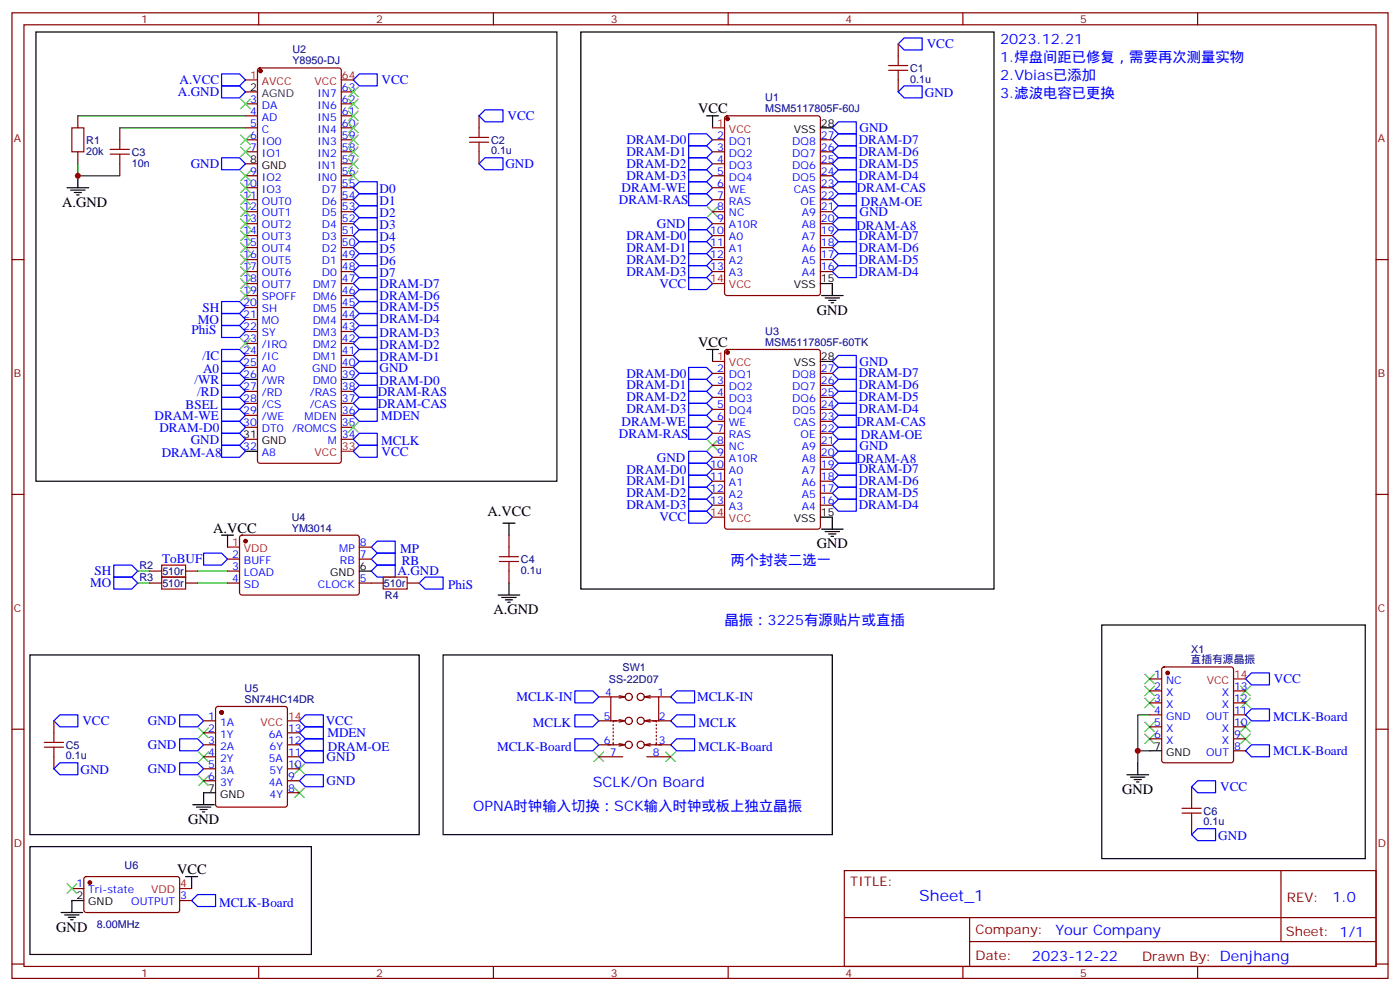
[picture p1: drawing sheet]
<svg xmlns="http://www.w3.org/2000/svg" width="412mm" height="292mm" viewBox="0 0 412 292" stroke-linecap="round" stroke-linejoin="round" font-family="sans-serif">
<g fill="none" stroke="#870000" stroke-width=".35">
<path d="M3.5 3.8h405.4v284.3h-405.4zM7.1 7.3h398.2v277.3h-398.2zM76.2 3.8v3.5M145.3 3.8v3.5M214.5 3.8v3.5M264.6 12.9v3.6M283.6 3.8v3.5M352.8 3.8v3.5M22.9 34.1v3.5M35.3 37.6v3.6M72.3 27.1h3.5M72.3 30.6h3.5"/>
<path d="M72.3 34.1h3.5M72.3 37.6h3.5M76.1 20.2l.5-.2h23.2l.7 .4v115.3l-.2 .5-.5 .2h-23.2l-.5-.2-.3-.5v-115zM100.5 27.1h3.6M100.5 30.6h3.6M100.5 34.1h3.6M100.5 37.6h3.6M100.5 23.5h3.6M141.1 34.1v3.5M213.7 34.3l.4-.2h26.8l.7 .4 .1 51.8-.5 .7h-27.1l-.6-.4-.1-51.8zM264.6 23.5v3.6M22.9 44.7v3.5"/>
<path d="M35.3 48.2v3.6M72.3 41.2h3.5M72.3 44.7h3.5M72.3 48.2h3.5M72.3 51.8h3.5M72.3 55.3h3.5M72.3 58.8h3.5M100.5 41.2h3.6M100.5 44.7h3.6M100.5 48.2h3.6M100.5 51.8h3.6M100.5 55.3h3.6"/>
<path d="M100.5 58.8h3.6M141.1 44.7v3.5M209.9 41.2h3.5M209.9 44.7h3.5M209.9 48.2h3.5M209.9 51.8h3.5M209.9 55.3h3.5M209.9 58.8h3.5M241.7 41.2h3.5M241.7 44.7h3.5M241.7 48.2h3.5M241.7 51.8h3.5"/>
<path d="M241.7 55.3h3.5M241.7 58.8h3.5M3.5 76.4h3.6M72.3 76.4h3.5M72.3 62.3h3.5M72.3 65.9h3.5M72.3 69.4h3.5M72.3 72.9h3.5M72.3 80h3.5M100.5 76.4h3.6M100.5 62.3h3.6M100.5 65.9h3.6"/>
<path d="M100.5 69.4h3.6M100.5 72.9h3.6M100.5 80h3.6M209.9 76.4h3.5M209.9 62.3h3.5M209.9 65.9h3.5M209.9 69.4h3.5M209.9 72.9h3.5M209.9 80h3.5M241.7 76.4h3.5M241.7 62.3h3.5M241.7 65.9h3.5"/>
<path d="M241.7 69.4h3.5M241.7 72.9h3.5M241.7 80h3.5M405.3 76.4h3.6M72.3 83.5h3.5M72.3 87h3.5M72.3 90.6h3.5M72.3 94.1h3.5M72.3 97.6h3.5M100.5 83.5h3.6M100.5 87h3.6M100.5 90.6h3.6"/>
<path d="M100.5 94.1h3.6M100.5 97.6h3.6M72.3 101.1h3.5M72.3 104.7h3.5M72.3 108.2h3.5M72.3 115.3h3.5M72.3 118.8h3.5M100.5 101.1h3.6M100.5 104.7h3.6M100.5 108.2h3.6M100.5 115.3h3.6M100.5 118.8h3.6"/>
<path d="M209.9 110h3.5M209.9 113.5h3.5M209.9 117h3.5M213.7 103.1l.4-.2h26.8l.7 .4 .1 51.8-.5 .7h-27.1l-.6-.4-.1-51.8zM241.7 110h3.5M241.7 113.5h3.5M241.7 117h3.5M72.3 122.3h3.5M72.3 125.8h3.5M72.3 129.4h3.5M100.5 122.3h3.6M100.5 125.8h3.6"/>
<path d="M100.5 129.4h3.6M209.9 120.5h3.5M209.9 124.1h3.5M209.9 127.6h3.5M209.9 131.1h3.5M209.9 134.7h3.5M209.9 138.2h3.5M241.7 120.5h3.5M241.7 124.1h3.5M241.7 127.6h3.5M241.7 131.1h3.5M241.7 134.7h3.5"/>
<path d="M241.7 138.2h3.5M3.5 145.6h3.6M70.8 157.8l.5-.2h34.1l.4 .7v16.5l-.7 .4h-34.1l-.4-.7v-16.2zM149.9 157.6v3.5M209.9 141.7h3.5M209.9 145.2h3.5M209.9 148.8h3.5M241.7 141.7h3.5M241.7 145.2h3.5M241.7 148.8h3.5M405.3 145.6h3.6M44.1 168.2h3.5"/>
<path d="M44.1 171.7h3.5M54.7 168.2h3.5M54.7 171.7h3.5M67 164.6h3.6M67 168.2h3.6M67 171.7h3.6M105.8 164.6h3.6M105.8 171.7h7.1M105.8 161.1h3.6M119.9 171.7h3.6M149.9 168.2v3.5M338.7 199.9h3.5"/>
<path d="M342.4 196.6l.5-.2h19.8l.5 .2 .2 .5v26.8l-.3 .5-.4 .2h-19.8l-.5-.2-.2-.5v-26.8zM3.5 214.7h3.6M15.9 212.3v3.5M60 212.3h3.5M60 215.8h3.5M60 219.3h3.5M63.7 208.2l.5-.2h19.8l.5 .2 .2 .5v28.3l-.3 .5-.4 .2h-19.8l-.5-.3-.2-.4v-28.3zM84.7 215.8h3.5M84.7 219.3h3.5M176.4 212.3h5.3M176.4 219.3h4.4M176.4 205.2h3.5"/>
<path d="M180.6 218.6v.7h2.8M180.6 213.3v.4M180.6 214.4v.3M180.6 215.4v.4M180.6 216.5v.4M180.6 217.6v.3M182.4 219l1.7 .3-1.7 .4M182.4 211.9l1.7 .4-1.7 .3M182.4 204.9l1.7 .3M183.4 212.3h-2.8v.3M184.1 205.2h-4.2v7.1M184.1 205.2l-1.7 .4"/>
<path d="M189.8 205.2h4.2v7.1M189.8 205.2l1.8 .4M189.8 212.3l1.8 .3M189.8 219.3l1.8 .4M190.5 212.3h2.8v.3M191.6 204.9l-1.8 .3M191.6 211.9l-1.8 .4M191.6 219l-1.8 .3M192.3 212.3h5.3M193.1 219.3h4.5M193.3 218.6v.7h-2.8M193.3 213.3v.4"/>
<path d="M193.3 214.4v.3M193.3 215.4v.4M193.3 216.5v.4M193.3 217.6v.3M194 205.2h3.6M338.7 203.4h3.5M338.7 207h3.5M338.7 210.5h3.5M338.7 214h3.5M338.7 217.6h3.5M363.4 203.4h3.5M363.4 207h3.5"/>
<path d="M363.4 210.5h3.5M363.4 214h3.5M363.4 217.6h3.5M405.3 214.7h3.6M15.9 222.8v3.6M60 222.8h3.5M60 226.4h3.5M60 229.9h3.5M84.7 222.8h3.5M84.7 226.4h3.5M84.7 229.9h3.5M84.7 233.4h3.5"/>
<path d="M176.4 222.8h7M190.5 222.8h7.1M351 231.7v3.5M363.4 221.1h3.5M24.9 258.3l.5-.2 27.1 .1 .4 .6v9.5l-.7 .4-27.1-.1-.4-.6v-9.2zM248.7 256.4h156.6v28.2h-156.6zM351 242.3v3.5M377.3 256.4v20.9M21.2 261.7h3.5M52.9 265.2h3.5M248.7 270.2h156.5M285.6 277.3h119.6"/>
<path d="M285.6 270.2v14.1M3.5 283.9h3.6M76.2 284.6v3.5M145.3 284.6v3.5M214.5 284.6v3.5M283.6 284.6v3.5M352.8 284.6v3.5M405.3 283.9h3.6"/>
<circle cx="185.2" cy="219.3" r="1.06"/>
<circle cx="185.2" cy="212.3" r="1.06"/>
<circle cx="185.2" cy="205.2" r="1.06"/>
<circle cx="188.7" cy="212.3" r="1.06"/>
<circle cx="188.7" cy="205.2" r="1.06"/>
<circle cx="188.7" cy="219.3" r="1.06"/>
</g>
<g fill="#870000" stroke="#870000" stroke-width=".35">
<circle cx="76.7" cy="20.9" r=".53"/>
<circle cx="72.3" cy="159.3" r=".53"/>
<circle cx="65.3" cy="209.8" r=".53"/>
<circle cx="26.5" cy="259.9" r=".53"/>
<circle cx="344" cy="198.2" r=".53"/>
<circle cx="214.3" cy="35" r=".53"/>
<circle cx="214.3" cy="103.8" r=".53"/>
</g>
<path d="M72.3 23.5h3.5M209.9 37.6h3.5M209.9 83.5h3.5M209.9 106.4h3.5M100.5 132.9h3.6M209.9 152.3h3.5M67 161.1h3.6M363.4 199.9h3.5M84.7 212.3h3.5M52.9 261.7h3.5" fill="none" stroke="#f00" stroke-width=".35"/>
<g fill="none" stroke="#000" stroke-width=".35">
<path d="M10.6 9.4h153.4v132.3h-153.4zM171.1 9.4h121.7v164.1h-121.7zM208.1 34.1h3.6M209.9 34.1v3.5M241.7 37.6h3.5M19.8 55.3h6.3M20.8 56h4.2M21.9 56.7h2.1M22.6 57.4h.7M22.9 51.8v3.5M241.7 83.5h3.5v3.5M242 87h6.4"/>
<path d="M243.1 87.7h4.2M244.1 88.4h2.1M244.8 89.1h.7M72.3 111.7h3.5M100.5 111.7h3.6M208.1 102.9h3.6M209.9 102.9v3.5M241.7 106.4h3.5M72.3 132.9h3.5M65.3 157.6h3.5M67 157.6v3.5M148.2 154.1h3.5"/>
<path d="M149.9 154.1v3.5M241.7 152.3h3.5v3.5M242 155.8h6.4M243.1 156.5h4.2M244.1 157.2h2.1M244.8 157.9h.7M105.8 168.2h3.6M146.8 175.2h6.3M147.8 175.9h4.2M148.9 176.6h2.1M149.6 177.3h.7M149.9 171.7v3.5"/>
<path d="M8.8 192.9h114.7v52.9h-114.7zM130.5 192.9h114.7v52.9h-114.7zM324.6 184h77.6v68.8h-77.6zM56.8 237h6.3M57.9 237.7h4.2M58.9 238.4h2.1M59.6 239.1h.7M63.5 233.4h-3.5v3.6M332 228.1h6.3M333 228.8h4.3M334.1 229.6h2.1M334.8 230.3h.7"/>
<path d="M335.1 224.6v3.5M338.7 221.1h3.5M8.8 249.3h82.9v31.8h-82.9zM54.7 258.1h3.5M56.4 258.1v3.6M18 268.7h6.3M19 269.4h4.3M20.1 270.1h2.1M20.8 270.8h.7M24.7 265.2h-3.5v3.5"/>
</g>
<g fill="none" stroke="#00f" stroke-width=".35">
<path d="M266.3 11.2h5.3v3.5h-5.3l-1.7-1.8zM65.3 21.8h5.3l1.7 1.7-1.7 1.8h-5.3zM65.3 25.3h5.3l1.7 1.8-1.7 1.7h-5.3zM105.8 21.8h5.3v3.5h-5.3l-1.7-1.8zM141.1 34.1l1.8-1.8h5.3v3.6h-5.3zM202.8 39.4h5.3l1.8 1.8-1.8 1.7h-5.3zM246.9 35.9h5.3v3.5h-5.3l-1.7-1.8zM246.9 39.4h5.3v3.5h-5.3l-1.7-1.7zM266.3 25.3h5.3v3.5h-5.3l-1.7-1.7zM65.3 46.5h5.3l1.7 1.7-1.7 1.8h-5.3zM104.1 58.8l1.7-1.8h5.3v3.6h-5.3zM105.8 53.5h5.3v3.5h-5.3l-1.7-1.7z"/>
<path d="M141.1 48.2l1.8-1.7h5.3v3.5h-5.3zM202.8 57h5.3l1.8 1.8-1.8 1.8h-5.3zM202.8 53.5h5.3l1.8 1.8-1.8 1.7h-5.3zM202.8 42.9h5.3l1.8 1.8-1.8 1.8h-5.3zM202.8 46.5h5.3l1.8 1.7-1.8 1.8h-5.3zM202.8 50h5.3l1.8 1.8-1.8 1.7h-5.3zM246.9 53.5h5.3v3.5h-5.3l-1.7-1.7zM246.9 50h5.3v3.5h-5.3l-1.7-1.7zM246.9 46.5h5.3v3.5h-5.3l-1.7-1.8zM246.9 42.9h5.3v3.6h-5.3l-1.7-1.8zM246.9 57h5.3v3.6h-5.3l-1.7-1.8zM104.1 62.3l1.7-1.7h5.3v3.5h-5.3z"/>
<path d="M104.1 65.9l1.7-1.8h5.3v3.5h-5.3zM104.1 69.4l1.7-1.8h5.3v3.6h-5.3zM104.1 72.9l1.7-1.7h5.3v3.5h-5.3zM104.1 76.4l1.7-1.7h5.3v3.5h-5.3zM104.1 80l1.7-1.8h5.3v3.5h-5.3zM202.8 64.1h5.3l1.8 1.8-1.8 1.7h-5.3zM202.8 67.6h5.3l1.8 1.8-1.8 1.8h-5.3zM202.8 71.2h5.3l1.8 1.7-1.8 1.8h-5.3zM202.8 74.7h5.3l1.8 1.7-1.8 1.8h-5.3zM202.8 78.2h5.3l1.8 1.8-1.8 1.7h-5.3zM246.9 60.6h5.3v3.5h-5.3l-1.7-1.8zM246.9 78.2h5.3v3.5h-5.3l-1.7-1.7z"/>
<path d="M246.9 74.7h5.3v3.5h-5.3l-1.7-1.8zM246.9 71.2h5.3v3.5h-5.3l-1.7-1.8zM246.9 67.6h5.3v3.6h-5.3l-1.7-1.8zM246.9 64.1h5.3v3.5h-5.3l-1.7-1.7zM65.3 95.8h5.3l1.7 1.8-1.7 1.8h-5.3zM65.3 88.8h5.3l1.7 1.8-1.7 1.7h-5.3zM65.3 92.3h5.3l1.7 1.8-1.7 1.7h-5.3zM104.1 97.6l1.7-1.8h5.3v3.6h-5.3zM104.1 94.1l1.7-1.8h5.3v3.5h-5.3zM104.1 90.6l1.7-1.8h5.3v3.5h-5.3zM105.8 85.3h5.3v3.5h-5.3l-1.7-1.8zM105.8 81.7h5.3v3.6h-5.3l-1.7-1.8z"/>
<path d="M202.8 81.7h5.3l1.8 1.8-1.8 1.8h-5.3zM65.3 102.9h5.3l1.7 1.8-1.7 1.7h-5.3zM65.3 106.4h5.3l1.7 1.8-1.7 1.8h-5.3zM65.3 110h5.3l1.7 1.7-1.7 1.8h-5.3zM65.3 113.5h5.3l1.7 1.8-1.7 1.7h-5.3zM65.3 117h5.3l1.7 1.8-1.7 1.7h-5.3zM104.1 111.7l1.7-1.7h5.3v3.5h-5.3zM104.1 104.7l1.7-1.8h5.3v3.5h-5.3zM104.1 101.1l1.7-1.7h5.3v3.5h-5.3zM105.8 117h5.3v3.5h-5.3l-1.7-1.7zM105.8 113.5h5.3v3.5h-5.3l-1.7-1.7zM105.8 106.4h5.3v3.6h-5.3l-1.7-1.8z"/>
<path d="M202.8 118.8h5.3l1.8 1.7-1.8 1.8h-5.3zM202.8 115.3h5.3l1.8 1.7-1.8 1.8h-5.3zM202.8 111.7h5.3l1.8 1.8-1.8 1.8h-5.3zM202.8 108.2h5.3l1.8 1.8-1.8 1.7h-5.3zM246.9 108.2h5.3v3.5h-5.3l-1.7-1.7zM246.9 111.7h5.3v3.6h-5.3l-1.7-1.8zM246.9 115.3h5.3v3.5h-5.3l-1.7-1.8zM246.9 118.8h5.3v3.5h-5.3l-1.7-1.8zM246.9 104.7h5.3v3.5h-5.3l-1.7-1.8zM65.3 120.5h5.3l1.7 1.8-1.7 1.8h-5.3zM65.3 124.1h5.3l1.7 1.7-1.7 1.8h-5.3zM65.3 127.6h5.3l1.7 1.8-1.7 1.7h-5.3z"/>
<path d="M65.3 131.1h5.3l1.7 1.8-1.7 1.8h-5.3zM104.1 132.9l1.7-1.8h5.3v3.6h-5.3zM104.1 129.4l1.7-1.8h5.3v3.5h-5.3zM105.8 120.5h5.3v3.6h-5.3l-1.7-1.8zM202.8 139.9h5.3l1.8 1.8-1.8 1.8h-5.3zM202.8 136.4h5.3l1.8 1.8-1.8 1.7h-5.3zM202.8 132.9h5.3l1.8 1.8-1.8 1.7h-5.3zM202.8 122.3h5.3l1.8 1.8-1.8 1.7h-5.3zM202.8 125.8h5.3l1.8 1.8-1.8 1.8h-5.3zM246.9 132.9h5.3v3.5h-5.3l-1.7-1.7zM246.9 136.4h5.3v3.5h-5.3l-1.7-1.7zM246.9 139.9h5.3v3.6h-5.3l-1.7-1.8z"/>
<path d="M246.9 129.4h5.3v3.5h-5.3l-1.7-1.8zM246.9 125.8h5.3v3.6h-5.3l-1.7-1.8zM246.9 122.3h5.3v3.5h-5.3l-1.7-1.7zM111.1 159.3h5.3v3.6h-5.3l-1.7-1.8zM202.8 147h5.3l1.8 1.8-1.8 1.7h-5.3zM202.8 143.5h5.3l1.8 1.7-1.8 1.8h-5.3zM202.8 150.5h5.3l1.8 1.8-1.8 1.8h-5.3zM246.9 143.5h5.3v3.5h-5.3l-1.7-1.8zM246.9 147h5.3v3.5h-5.3l-1.7-1.7zM33.5 166.4h5.3l1.8 1.8-1.8 1.7h-5.3zM33.5 169.9h5.3l1.8 1.8-1.8 1.8h-5.3zM60 162.9h5.3l1.7 1.7-1.7 1.8h-5.3z"/>
<path d="M111.1 162.9h5.3v3.5h-5.3l-1.7-1.8zM111.1 166.4h5.3v3.5h-5.3l-1.7-1.7zM125.2 169.9h5.3v3.6h-5.3l-1.7-1.8zM368.7 198.2h5.2v3.5h-5.2l-1.8-1.8zM17.6 210.5h5.3v3.5h-5.3l-1.7-1.7zM52.9 210.5h5.3l1.8 1.8-1.8 1.7h-5.3zM52.9 217.6h5.3l1.8 1.7-1.8 1.8h-5.3zM90 210.5h5.2v3.5h-5.2l-1.8-1.7zM90 214h5.2v3.6h-5.2l-1.8-1.8zM90 217.6h5.2v3.5h-5.2l-1.8-1.8zM169.3 210.5h5.3l1.8 1.8-1.8 1.7h-5.3zM169.3 217.6h5.3l1.8 1.7-1.8 1.8h-5.3z"/>
<path d="M169.3 203.4h5.3l1.8 1.8-1.8 1.8h-5.3zM197.6 219.3l1.7-1.7h5.3v3.5h-5.3zM199.3 210.5h5.3v3.5h-5.3l-1.7-1.7zM199.3 203.4h5.3v3.6h-5.3l-1.7-1.8zM368.7 208.7h5.2v3.6h-5.2l-1.8-1.8zM368.7 219.3h5.2v3.5h-5.2l-1.8-1.7zM15.9 226.4l1.7-1.8h5.3v3.5h-5.3zM52.9 224.6h5.3l1.8 1.8-1.8 1.7h-5.3zM90 228.1h5.2v3.6h-5.2l-1.8-1.8zM90 221.1h5.2v3.5h-5.2l-1.8-1.8zM352.8 229.9h5.3v3.5h-5.3l-1.8-1.7zM351 245.8l1.8-1.8h5.3v3.5h-5.3z"/>
<path d="M58.2 263.4h5.3v3.5h-5.3l-1.8-1.7z"/>
</g>
<g fill="none" stroke="#a10000" stroke-width=".35">
<path d="M261.8 19.3h5.6M264.6 16.5v2.8M21.2 37.6h3.5v7.1h-3.5zM141.1 37.6v2.9M261.8 20.7h5.6M264.6 20.7v2.8M32.5 45.4h5.6M32.5 44h5.6M35.3 41.2v2.8M35.3 45.4v2.8M138.3 41.9h5.6M138.3 40.5h5.6"/>
<path d="M141.1 41.9v2.8M47.6 166.4h7.1v3.5h-7.1zM47.6 169.9h7.1v3.6h-7.1zM112.9 169.9h7v3.6h-7zM147.1 165.3h5.7M147.1 163.9h5.7M149.9 161.1v2.8M149.9 165.3v2.9M13.1 218.6h5.6M15.9 215.8v2.8M13.1 220h5.6M15.9 220v2.8"/>
<path d="M348.2 239.4h5.6M348.2 238h5.6M351 235.2v2.8M351 239.4v2.9"/>
</g>
<path d="M22.9 34.1h49.4M35.3 37.6h37M22.9 48.2v3.6h12.4M40.6 168.2h3.5M40.6 171.7h3.5M58.2 168.2h8.8M58.2 171.7h8.8M338.7 210.5h-3.6v14.1M335.1 221.1h3.6" fill="none" stroke="#008700" stroke-width=".35"/>
<g fill="none" stroke="#3c3" stroke-width=".35">
<path d="M70.9 39.8l2.8 2.8M70.9 29.2l2.8 2.8M73.7 39.8l-2.8 2.8M73.7 29.2l-2.8 2.8M102.7 39.8l2.8 2.8M102.7 36.2l2.8 2.9M102.7 32.7l2.8 2.8M102.7 29.2l2.8 2.8M102.7 25.6l2.8 2.9M105.5 25.6l-2.8 2.9M105.5 29.2l-2.8 2.8M105.5 32.7l-2.8 2.8"/>
<path d="M105.5 36.2l-2.8 2.9M105.5 39.8l-2.8 2.8M70.9 43.3l2.8 2.8M70.9 50.3l2.8 2.9M70.9 53.9l2.8 2.8M70.9 57.4l2.8 2.8M73.7 43.3l-2.8 2.8M73.7 50.3l-2.8 2.9M73.7 53.9l-2.8 2.8M73.7 57.4l-2.8 2.8M102.7 50.3l2.8 2.9M102.7 46.8l2.8 2.8"/>
<path d="M102.7 43.3l2.8 2.8M105.5 46.8l-2.8 2.8M105.5 50.3l-2.8 2.9M105.5 43.3l-2.8 2.8M70.9 60.9l2.8 2.8M70.9 64.5l2.8 2.8M70.9 68l2.8 2.8M70.9 71.5l2.8 2.8M70.9 75l2.8 2.9M70.9 78.6l2.8 2.8M73.7 60.9l-2.8 2.8M73.7 64.5l-2.8 2.8"/>
<path d="M73.7 68l-2.8 2.8M73.7 71.5l-2.8 2.8M73.7 75l-2.8 2.9M73.7 78.6l-2.8 2.8M208.5 60.9l2.8 2.8M211.3 60.9l-2.8 2.8M70.9 82.1l2.8 2.8M70.9 85.6l2.8 2.8M70.9 99.7l2.8 2.9M73.7 82.1l-2.8 2.8M73.7 85.6l-2.8 2.8M73.7 99.7l-2.8 2.9"/>
<path d="M102.7 124.4l2.8 2.8M105.5 124.4l-2.8 2.8M208.5 129.7l2.8 2.8M211.3 129.7l-2.8 2.8M337.3 198.5l2.8 2.8M340.1 198.5l-2.8 2.8M58.6 214.4l2.8 2.8M61.4 214.4l-2.8 2.8M337.3 216.1l2.8 2.9M337.3 212.6l2.8 2.8M337.3 205.6l2.8 2.8M337.3 202l2.8 2.9"/>
<path d="M340.1 216.1l-2.8 2.9M340.1 212.6l-2.8 2.8M340.1 205.6l-2.8 2.8M340.1 202l-2.8 2.9M365.5 202l2.8 2.9M365.5 205.6l2.8 2.8M365.5 212.6l2.8 2.8M365.5 216.1l2.8 2.9M368.3 202l-2.8 2.9M368.3 205.6l-2.8 2.8M368.3 212.6l-2.8 2.8M368.3 216.1l-2.8 2.9"/>
<path d="M58.6 221.4l2.8 2.9M58.6 228.5l2.8 2.8M61.4 221.4l-2.8 2.9M61.4 228.5l-2.8 2.8M86.8 225l2.8 2.8M86.8 232l2.8 2.8M89.6 225l-2.8 2.8M89.6 232l-2.8 2.8M175 221.4l2.8 2.9M177.8 221.4l-2.8 2.9M196.1 221.4l2.9 2.9M199 221.4l-2.9 2.9"/>
<path d="M19.8 260.2l2.8 2.9M22.6 260.2l-2.8 2.9"/>
</g>
<g fill="#c00">
<circle cx="22.9" cy="51.8" r=".88"/>
<circle cx="335.1" cy="221.1" r=".88"/>
</g>
<text font-size="4.6" fill="#00f" x="270.8" y="265.4">Sheet_1</text>
<g font-size="4.2" fill="#00f">
<text x="294.6" y="12.9">2023.12.21</text>
<text x="294.6" y="18.2">1.焊盘间距已修复，需要再次测量实物</text>
<text x="294.6" y="23.5">2.Vbias已添加</text>
<text x="294.6" y="28.8">3.滤波电容已更换</text>
<text x="215.2" y="166.4">两个封装二选一</text>
<text x="213.4" y="184">晶振：3225有源贴片或直插</text>
<text x="174.6" y="231.7">SCLK/On Board</text>
<text x="139.3" y="238.7">OPNA时钟输入切换：SCK输入时钟或板上独立晶振</text>
<text x="392.5" y="265.6">1.0</text>
<text x="310.9" y="275.2">Your Company</text>
<text x="304" y="283">2023-12-22</text>
</g>
<g font-size="4.2">
<text x="205.7" y="33.4">VCC</text>
<text x="18.3" y="60.9">A.GND</text>
<text x="240.6" y="92.7">GND</text>
<text x="205.7" y="102.2">VCC</text>
<text x="143.6" y="151.9">A.VCC</text>
<text x="62.8" y="156.9">A.VCC</text>
<text x="240.6" y="161.5">GND</text>
<text x="145.3" y="180.9">A.GND</text>
<text x="330.6" y="233.8">GND</text>
<text x="55.4" y="242.6">GND</text>
<text x="52.2" y="257.4">VCC</text>
<text x="16.6" y="274.4">GND</text>
</g>
<g font-size="3.9" fill="#00f">
<text x="273" y="14.2">VCC</text>
<text x="52.4" y="28.3">A.GND</text>
<text x="52.9" y="24.8">A.VCC</text>
<text x="112.4" y="24.8">VCC</text>
<text x="272.5" y="28.5">GND</text>
<text x="149.5" y="35.4">VCC</text>
<text x="253.2" y="38.9">GND</text>
<text x="184.5" y="42.4">DRAM-D0</text>
<text x="184.5" y="45.9">DRAM-D1</text>
<text x="252.9" y="45.9">DRAM-D6</text>
<text x="252.9" y="42.3">DRAM-D7</text>
<text x="56.2" y="49.5">GND</text>
<text x="148.9" y="49.4">GND</text>
<text x="184.5" y="49.4">DRAM-D2</text>
<text x="184.5" y="52.9">DRAM-D3</text>
<text x="252.9" y="52.9">DRAM-D4</text>
<text x="252.9" y="49.4">DRAM-D5</text>
<text x="111.8" y="56.9">D0</text>
<text x="183.1" y="56.6">DRAM-WE</text>
<text x="252.4" y="56.6">DRAM-CAS</text>
<text x="111.8" y="60.5">D1</text>
<text x="111.8" y="64">D2</text>
<text x="182.3" y="60.1">DRAM-RAS</text>
<text x="253.2" y="63.6">GND</text>
<text x="253.6" y="60.6">DRAM-OE</text>
<text x="111.8" y="67.5">D3</text>
<text x="111.8" y="71">D4</text>
<text x="184.5" y="70.6">DRAM-D0</text>
<text x="193.5" y="67.2">GND</text>
<text x="252.3" y="67.6">DRAM-A8</text>
<text x="252.9" y="70.6">DRAM-D7</text>
<text x="111.8" y="74.6">D5</text>
<text x="184.5" y="74.1">DRAM-D1</text>
<text x="184.5" y="77.6">DRAM-D2</text>
<text x="252.9" y="77.6">DRAM-D5</text>
<text x="252.9" y="74.1">DRAM-D6</text>
<text x="111.8" y="78.1">D6</text>
<text x="111.8" y="81.6">D7</text>
<text x="184.5" y="81.1">DRAM-D3</text>
<text x="252.9" y="81.1">DRAM-D4</text>
<text x="111.8" y="88.2">DRAM-D6</text>
<text x="111.8" y="84.7">DRAM-D7</text>
<text x="194.2" y="84.8">VCC</text>
<text x="58.3" y="95.3">MO</text>
<text x="59.6" y="91.8">SH</text>
<text x="111.8" y="95.2">DRAM-D4</text>
<text x="111.8" y="91.7">DRAM-D5</text>
<text x="56.4" y="98.5">PhiS</text>
<text x="111.8" y="99.3">DRAM-D3</text>
<text x="59.6" y="105.9">/IC</text>
<text x="111.8" y="106.3">DRAM-D1</text>
<text x="111.8" y="102.8">DRAM-D2</text>
<text x="253.2" y="107.7">GND</text>
<text x="57.3" y="113">/WR</text>
<text x="59.8" y="109.8">A0</text>
<text x="111.8" y="109.4">GND</text>
<text x="111.8" y="113.3">DRAM-D0</text>
<text x="184.5" y="111.2">DRAM-D0</text>
<text x="252.9" y="111.1">DRAM-D7</text>
<text x="58.1" y="116.5">/RD</text>
<text x="111.3" y="116.6">DRAM-RAS</text>
<text x="184.5" y="118.2">DRAM-D2</text>
<text x="184.5" y="114.7">DRAM-D1</text>
<text x="252.9" y="114.7">DRAM-D6</text>
<text x="252.9" y="118.2">DRAM-D5</text>
<text x="45.5" y="123.6">DRAM-WE</text>
<text x="54.7" y="120.5">BSEL</text>
<text x="111.3" y="120.1">DRAM-CAS</text>
<text x="112.3" y="123.6">MDEN</text>
<text x="183.1" y="125.4">DRAM-WE</text>
<text x="184.5" y="121.7">DRAM-D3</text>
<text x="252.4" y="125.4">DRAM-CAS</text>
<text x="252.9" y="121.7">DRAM-D4</text>
<text x="46.9" y="127.1">DRAM-D0</text>
<text x="56.2" y="130.6">GND</text>
<text x="112.3" y="131.1">MCLK</text>
<text x="182.3" y="128.9">DRAM-RAS</text>
<text x="253.6" y="129.4">DRAM-OE</text>
<text x="47.6" y="134.7">DRAM-A8</text>
<text x="112.4" y="134.2">VCC</text>
<text x="193.5" y="136">GND</text>
<text x="252.3" y="136.4">DRAM-A8</text>
<text x="253.2" y="132.4">GND</text>
<text x="184.5" y="142.9">DRAM-D1</text>
<text x="184.5" y="139.4">DRAM-D0</text>
<text x="252.9" y="139.3">DRAM-D7</text>
<text x="252.9" y="142.9">DRAM-D6</text>
<text x="184.5" y="149.9">DRAM-D3</text>
<text x="184.5" y="146.4">DRAM-D2</text>
<text x="252.9" y="146.4">DRAM-D5</text>
<text x="252.9" y="149.9">DRAM-D4</text>
<text x="194.2" y="153.6">VCC</text>
<text x="47.8" y="165.9">ToBUF</text>
<text x="117.9" y="162.9">MP</text>
<text x="118.3" y="166.4">RB</text>
<text x="26.6" y="172.9">MO</text>
<text x="27.9" y="169.4">SH</text>
<text x="117.1" y="169.4">A.GND</text>
<text x="132.1" y="173.5">PhiS</text>
<text x="375.2" y="201.2">VCC</text>
<text x="152.1" y="206.5">MCLK-IN</text>
<text x="205.3" y="206.5">MCLK-IN</text>
<text x="24.3" y="213.5">VCC</text>
<text x="43.6" y="213.6">GND</text>
<text x="96" y="213.5">VCC</text>
<text x="157" y="214">MCLK</text>
<text x="205.8" y="214">MCLK</text>
<text x="375" y="212.3">MCLK-Board</text>
<text x="43.6" y="220.6">GND</text>
<text x="96.4" y="217.1">MDEN</text>
<text x="96.6" y="221.1">DRAM-OE</text>
<text x="146.4" y="221.1">MCLK-Board</text>
<text x="205.7" y="221.1">MCLK-Board</text>
<text x="23.7" y="227.8">GND</text>
<text x="43.6" y="227.7">GND</text>
<text x="96.2" y="224.2">GND</text>
<text x="375" y="222.3">MCLK-Board</text>
<text x="96.2" y="231.2">GND</text>
<text x="359.4" y="232.9">VCC</text>
<text x="358.9" y="247.2">GND</text>
<text x="64.5" y="266.9">MCLK-Board</text>
</g>
<g font-size="3.9" fill="#800">
<text x="250.5" y="260.9">TITLE:</text>
<text x="379.1" y="265.6">REV:</text>
<text x="287.4" y="275.1">Company:</text>
<text x="378.7" y="275.8">Sheet: 1/1</text>
<text x="287.4" y="282.8">Date:</text>
<text x="336.4" y="282.9">Drawn By: Denjhang</text>
</g>
<g font-size="3.2" fill="#800">
<text x="41.6" y="6.8">1</text>
<text x="110.8" y="6.8">2</text>
<text x="179.9" y="6.8">3</text>
<text x="249.1" y="6.8">4</text>
<text x="318.2" y="6.8">5</text>
<text x="4.1" y="41.9">A</text>
<text x="405.9" y="41.9">A</text>
<text x="4.1" y="111">B</text>
<text x="405.9" y="111">B</text>
<text x="4.1" y="180.2">C</text>
<text x="405.9" y="180.2">C</text>
<text x="4.1" y="249.3">D</text>
<text x="405.9" y="249.3">D</text>
<text x="41.6" y="287.6">1</text>
<text x="110.8" y="287.6">2</text>
<text x="179.9" y="287.6">3</text>
<text x="249.1" y="287.6">4</text>
<text x="318.2" y="287.6">5</text>
</g>
<g font-size="3.2" fill="#000080">
<text x="86.1" y="15.7">U2</text>
<text x="86.1" y="18.9">Y8950-DJ</text>
<text x="268.1" y="21.1">C1</text>
<text x="225.4" y="29.8">U1</text>
<text x="268.1" y="24.3">0.1u</text>
<text x="225.4" y="33">MSM5117805F-60J</text>
<text x="25.4" y="45.5">20k</text>
<text x="25.4" y="42.3">R1</text>
<text x="38.8" y="45.8">C3</text>
<text x="144.6" y="45.5">0.1u</text>
<text x="144.6" y="42.3">C2</text>
<text x="38.8" y="49">10n</text>
<text x="225.4" y="101.8">MSM5117805F-60TK</text>
<text x="225.4" y="98.7">U3</text>
<text x="86" y="153.5">U4</text>
<text x="86" y="156.5">YM3014</text>
<text x="41.1" y="167.6">R2</text>
<text x="153.5" y="165.8">C4</text>
<text x="41.1" y="171.1">R3</text>
<text x="47.8" y="169.3">510r</text>
<text x="47.8" y="172.8">510r</text>
<text x="113.1" y="172.8">510r</text>
<text x="153.5" y="168.9">0.1u</text>
<text x="113.4" y="176.4">R4</text>
<text x="183.4" y="197.5">SW1</text>
<text x="350.7" y="195.3">直插有源晶振</text>
<text x="350.9" y="192.2">X1</text>
<text x="72.1" y="203.8">U5</text>
<text x="179.4" y="201.1">SS-22D07</text>
<text x="72.1" y="207">SN74HC14DR</text>
<text x="19.4" y="220.5">C5</text>
<text x="19.4" y="223.6">0.1u</text>
<text x="354.5" y="239.9">C6</text>
<text x="354.5" y="243">0.1u</text>
<text x="36.7" y="255.7">U6</text>
<text x="28.5" y="273.4">8.00MHz</text>
</g>
<g font-size="3.2" fill="#f00">
<text x="73.7" y="23.2">1</text>
<text x="100.7" y="23.2">64</text>
<text x="77.2" y="24.9">AVCC</text>
<text x="92.6" y="24.9">VCC</text>
<text x="211.2" y="37.3">1</text>
<text x="214.7" y="39.1">VCC</text>
<text x="209.2" y="83.1">14</text>
<text x="214.7" y="84.9">VCC</text>
<text x="211.2" y="106.1">1</text>
<text x="214.7" y="107.8">VCC</text>
<text x="92.6" y="134.3">VCC</text>
<text x="100.7" y="132.5">33</text>
<text x="209.2" y="151.9">14</text>
<text x="214.7" y="153.7">VCC</text>
<text x="68.4" y="160.8">1</text>
<text x="71.9" y="162.5">VDD</text>
<text x="355.5" y="201.3">VCC</text>
<text x="363.5" y="199.6">14</text>
<text x="76.8" y="213.7">VCC</text>
<text x="84.8" y="211.9">14</text>
<text x="44.6" y="263.1">VDD</text>
<text x="53.1" y="261.3">4</text>
</g>
<g font-size="3.2">
<text x="73.7" y="26.7">2</text>
<text x="233.8" y="39.1">VSS</text>
<text x="241.8" y="37.3">28</text>
<text x="73.7" y="47.9">8</text>
<text x="77.2" y="49.6">GND</text>
<text x="241.8" y="83.1">15</text>
<text x="233.8" y="84.9">VSS</text>
<text x="233.8" y="107.8">VSS</text>
<text x="241.8" y="106.1">28</text>
<text x="71.6" y="129">31</text>
<text x="77.2" y="130.8">GND</text>
<text x="233.8" y="153.7">VSS</text>
<text x="241.8" y="151.9">15</text>
<text x="106" y="167.8">6</text>
<text x="97.2" y="169.6">GND</text>
<text x="340" y="220.7">7</text>
<text x="343.5" y="222.5">GND</text>
<text x="61.3" y="233.1">7</text>
<text x="64.8" y="234.8">GND</text>
<text x="22.5" y="264.8">2</text>
<text x="26" y="266.6">GND</text>
</g>
<text font-size="3.2" fill="#333" x="77.2" y="28.5">AGND</text>
<g font-size="3.2" fill="#00f">
<text x="93.5" y="28.5">IN7</text>
<text x="100.7" y="26.7">63</text>
<text x="73.7" y="30.2">3</text>
<text x="73.7" y="33.8">4</text>
<text x="77.2" y="32">DA</text>
<text x="77.2" y="35.5">AD</text>
<text x="93.5" y="35.5">IN5</text>
<text x="93.5" y="32">IN6</text>
<text x="100.7" y="33.8">61</text>
<text x="100.7" y="30.2">62</text>
<text x="73.7" y="37.3">5</text>
<text x="73.7" y="40.8">6</text>
<text x="77.2" y="39.1">C</text>
<text x="93.5" y="39.1">IN4</text>
<text x="100.7" y="40.8">59</text>
<text x="100.7" y="37.3">60</text>
<text x="211.2" y="40.8">2</text>
<text x="241.8" y="40.8">27</text>
<text x="73.7" y="44.3">7</text>
<text x="77.2" y="42.6">IO0</text>
<text x="77.2" y="46.1">IO1</text>
<text x="93.5" y="46.1">IN2</text>
<text x="93.5" y="42.6">IN3</text>
<text x="100.7" y="47.9">57</text>
<text x="100.7" y="44.3">58</text>
<text x="211.2" y="44.3">3</text>
<text x="211.2" y="47.9">4</text>
<text x="214.7" y="42.6">DQ1</text>
<text x="214.7" y="46.1">DQ2</text>
<text x="233.4" y="46.1">DQ7</text>
<text x="233.4" y="42.6">DQ8</text>
<text x="241.8" y="47.9">25</text>
<text x="241.8" y="44.3">26</text>
<text x="73.7" y="51.4">9</text>
<text x="77.2" y="53.2">IO2</text>
<text x="93.5" y="53.2">IN0</text>
<text x="93.5" y="49.6">IN1</text>
<text x="100.7" y="51.4">56</text>
<text x="211.2" y="51.4">5</text>
<text x="214.7" y="49.6">DQ3</text>
<text x="214.7" y="53.2">DQ4</text>
<text x="233.4" y="53.2">DQ5</text>
<text x="233.4" y="49.6">DQ6</text>
<text x="241.8" y="51.4">24</text>
<text x="71.6" y="54.9">10</text>
<text x="71.6" y="58.5">11</text>
<text x="77.2" y="56.7">IO3</text>
<text x="94.8" y="56.7">D7</text>
<text x="100.7" y="58.5">54</text>
<text x="100.7" y="54.9">55</text>
<text x="211.2" y="54.9">6</text>
<text x="211.2" y="58.5">7</text>
<text x="214.7" y="56.7">WE</text>
<text x="233.8" y="56.7">CAS</text>
<text x="241.8" y="58.5">22</text>
<text x="241.8" y="54.9">23</text>
<text x="71.6" y="62">12</text>
<text x="71.6" y="65.5">13</text>
<text x="77.2" y="60.2">OUT0</text>
<text x="77.2" y="63.7">OUT1</text>
<text x="94.8" y="63.7">D5</text>
<text x="94.8" y="60.2">D6</text>
<text x="100.7" y="65.5">52</text>
<text x="100.7" y="62">53</text>
<text x="211.2" y="62">8</text>
<text x="211.2" y="65.5">9</text>
<text x="214.7" y="60.2">RAS</text>
<text x="214.7" y="63.7">NC</text>
<text x="235.8" y="60.2">OE</text>
<text x="236.2" y="63.7">A9</text>
<text x="241.8" y="65.5">20</text>
<text x="241.8" y="62">21</text>
<text x="71.6" y="69">14</text>
<text x="77.2" y="67.3">OUT2</text>
<text x="77.2" y="70.8">OUT3</text>
<text x="94.8" y="70.8">D3</text>
<text x="94.8" y="67.3">D4</text>
<text x="100.7" y="69">51</text>
<text x="209.2" y="69">10</text>
<text x="214.7" y="67.3">A10R</text>
<text x="214.7" y="70.8">A0</text>
<text x="236.2" y="70.8">A7</text>
<text x="236.2" y="67.3">A8</text>
<text x="241.8" y="69">19</text>
<text x="71.6" y="72.6">15</text>
<text x="71.6" y="76.1">16</text>
<text x="77.2" y="74.3">OUT4</text>
<text x="77.2" y="77.9">OUT5</text>
<text x="94.8" y="77.9">D1</text>
<text x="94.8" y="74.3">D2</text>
<text x="100.7" y="76.1">49</text>
<text x="100.7" y="72.6">50</text>
<text x="209.2" y="72.6">11</text>
<text x="209.2" y="76.1">12</text>
<text x="214.7" y="74.3">A1</text>
<text x="214.7" y="77.9">A2</text>
<text x="236.2" y="77.9">A5</text>
<text x="236.2" y="74.3">A6</text>
<text x="241.8" y="76.1">17</text>
<text x="241.8" y="72.6">18</text>
<text x="71.6" y="79.6">17</text>
<text x="71.6" y="83.1">18</text>
<text x="77.2" y="81.4">OUT6</text>
<text x="94.8" y="81.4">D0</text>
<text x="100.7" y="83.1">47</text>
<text x="100.7" y="79.6">48</text>
<text x="209.2" y="79.6">13</text>
<text x="214.7" y="81.4">A3</text>
<text x="236.2" y="81.4">A4</text>
<text x="241.8" y="79.6">16</text>
<text x="71.6" y="86.7">19</text>
<text x="77.2" y="84.9">OUT7</text>
<text x="77.2" y="88.4">SPOFF</text>
<text x="92.1" y="88.4">DM6</text>
<text x="92.1" y="84.9">DM7</text>
<text x="100.7" y="86.7">46</text>
<text x="71.6" y="90.2">20</text>
<text x="71.6" y="93.7">21</text>
<text x="77.2" y="92">SH</text>
<text x="77.2" y="95.5">MO</text>
<text x="92.1" y="95.5">DM4</text>
<text x="92.1" y="92">DM5</text>
<text x="100.7" y="93.7">44</text>
<text x="100.7" y="90.2">45</text>
<text x="71.6" y="97.3">22</text>
<text x="71.6" y="100.8">23</text>
<text x="77.2" y="99">SY</text>
<text x="92.1" y="99">DM3</text>
<text x="100.7" y="100.8">42</text>
<text x="100.7" y="97.3">43</text>
<text x="71.6" y="104.3">24</text>
<text x="71.6" y="107.8">25</text>
<text x="77.2" y="102.6">/IRQ</text>
<text x="77.2" y="106.1">/IC</text>
<text x="92.1" y="106.1">DM1</text>
<text x="92.1" y="102.6">DM2</text>
<text x="100.7" y="107.8">40</text>
<text x="100.7" y="104.3">41</text>
<text x="71.6" y="111.4">26</text>
<text x="77.2" y="109.6">A0</text>
<text x="77.2" y="113.1">/WR</text>
<text x="92" y="109.6">GND</text>
<text x="92.1" y="113.1">DM0</text>
<text x="100.7" y="111.4">39</text>
<text x="211.2" y="109.6">2</text>
<text x="211.2" y="113.1">3</text>
<text x="214.7" y="111.4">DQ1</text>
<text x="233.4" y="111.4">DQ8</text>
<text x="241.8" y="113.1">26</text>
<text x="241.8" y="109.6">27</text>
<text x="71.6" y="114.9">27</text>
<text x="71.6" y="118.4">28</text>
<text x="77.2" y="116.7">/RD</text>
<text x="91.3" y="116.7">/RAS</text>
<text x="100.7" y="118.4">37</text>
<text x="100.7" y="114.9">38</text>
<text x="211.2" y="116.7">4</text>
<text x="214.7" y="114.9">DQ2</text>
<text x="214.7" y="118.4">DQ3</text>
<text x="233.4" y="118.4">DQ6</text>
<text x="233.4" y="114.9">DQ7</text>
<text x="241.8" y="116.7">25</text>
<text x="71.6" y="122">29</text>
<text x="71.6" y="125.5">30</text>
<text x="77.2" y="120.2">/CS</text>
<text x="77.2" y="123.7">/WE</text>
<text x="89.7" y="123.7">MDEN</text>
<text x="91.2" y="120.2">/CAS</text>
<text x="100.7" y="125.5">35</text>
<text x="100.7" y="122">36</text>
<text x="211.2" y="120.2">5</text>
<text x="211.2" y="123.7">6</text>
<text x="214.7" y="122">DQ4</text>
<text x="214.7" y="125.5">WE</text>
<text x="233.4" y="122">DQ5</text>
<text x="233.8" y="125.5">CAS</text>
<text x="241.8" y="123.7">23</text>
<text x="241.8" y="120.2">24</text>
<text x="77.2" y="127.2">DT0</text>
<text x="86" y="127.2">/ROMCS</text>
<text x="96.6" y="130.8">M</text>
<text x="100.7" y="129">34</text>
<text x="211.2" y="127.2">7</text>
<text x="211.2" y="130.8">8</text>
<text x="214.7" y="129">RAS</text>
<text x="235.8" y="129">OE</text>
<text x="241.8" y="130.8">21</text>
<text x="241.8" y="127.2">22</text>
<text x="71.6" y="132.5">32</text>
<text x="77.2" y="134.3">A8</text>
<text x="209.2" y="137.8">10</text>
<text x="211.2" y="134.3">9</text>
<text x="214.7" y="132.5">NC</text>
<text x="214.7" y="136.1">A10R</text>
<text x="236.2" y="136.1">A8</text>
<text x="236.2" y="132.5">A9</text>
<text x="241.8" y="137.8">19</text>
<text x="241.8" y="134.3">20</text>
<text x="209.2" y="141.4">11</text>
<text x="214.7" y="139.6">A0</text>
<text x="214.7" y="143.1">A1</text>
<text x="236.2" y="143.1">A6</text>
<text x="236.2" y="139.6">A7</text>
<text x="241.8" y="141.4">18</text>
<text x="209.2" y="144.9">12</text>
<text x="209.2" y="148.4">13</text>
<text x="214.7" y="146.6">A2</text>
<text x="236.2" y="146.6">A5</text>
<text x="241.8" y="148.4">16</text>
<text x="241.8" y="144.9">17</text>
<text x="214.7" y="150.2">A3</text>
<text x="236.2" y="150.2">A4</text>
<text x="106" y="160.8">8</text>
<text x="68.4" y="164.3">2</text>
<text x="68.4" y="167.8">3</text>
<text x="71.9" y="166.1">BUFF</text>
<text x="99.9" y="162.5">MP</text>
<text x="100.1" y="166.1">RB</text>
<text x="106" y="164.3">7</text>
<text x="68.4" y="171.3">4</text>
<text x="71.9" y="169.6">LOAD</text>
<text x="71.9" y="173.1">SD</text>
<text x="93.6" y="173.1">CLOCK</text>
<text x="106" y="171.3">5</text>
<text x="340" y="203.1">2</text>
<text x="340" y="199.6">1</text>
<text x="343.5" y="201.3">NC</text>
<text x="363.5" y="203.1">13</text>
<text x="178.3" y="204.9">4</text>
<text x="193.7" y="204.9">1</text>
<text x="340" y="206.6">3</text>
<text x="343.5" y="208.4">X</text>
<text x="343.5" y="204.9">X</text>
<text x="359.9" y="204.9">X</text>
<text x="359.9" y="208.4">X</text>
<text x="363.5" y="206.6">12</text>
<text x="61.3" y="211.9">1</text>
<text x="61.3" y="215.4">2</text>
<text x="64.8" y="213.7">1A</text>
<text x="84.8" y="215.4">13</text>
<text x="177.9" y="211.9">5</text>
<text x="194" y="211.9">2</text>
<text x="340" y="213.7">5</text>
<text x="340" y="210.1">4</text>
<text x="343.5" y="215.4">X</text>
<text x="343.5" y="211.9">GND</text>
<text x="355.3" y="211.9">OUT</text>
<text x="359.9" y="215.4">X</text>
<text x="363.5" y="210.1">11</text>
<text x="363.5" y="213.7">10</text>
<text x="61.3" y="219">3</text>
<text x="64.8" y="217.2">1Y</text>
<text x="64.8" y="220.7">2A</text>
<text x="79.2" y="217.2">6A</text>
<text x="79.4" y="220.7">6Y</text>
<text x="84.8" y="219">12</text>
<text x="177.9" y="219">6</text>
<text x="194" y="219">3</text>
<text x="340" y="217.2">6</text>
<text x="343.5" y="219">X</text>
<text x="359.9" y="219">X</text>
<text x="363.5" y="217.2">9</text>
<text x="363.5" y="220.7">8</text>
<text x="61.3" y="222.5">4</text>
<text x="61.3" y="226">5</text>
<text x="64.8" y="224.3">2Y</text>
<text x="64.8" y="227.8">3A</text>
<text x="79.2" y="224.3">5A</text>
<text x="79.4" y="227.8">5Y</text>
<text x="84.8" y="226">10</text>
<text x="84.8" y="222.5">11</text>
<text x="179.7" y="222.5">7</text>
<text x="192.3" y="222.5">8</text>
<text x="355.3" y="222.5">OUT</text>
<text x="61.3" y="229.6">6</text>
<text x="64.8" y="231.3">3Y</text>
<text x="79.2" y="231.3">4A</text>
<text x="84.8" y="233.1">8</text>
<text x="84.8" y="229.6">9</text>
<text x="79.4" y="234.8">4Y</text>
<text x="22.5" y="261.3">1</text>
<text x="26" y="263.1">Tri-state</text>
<text x="38.6" y="266.6">OUTPUT</text>
<text x="53.1" y="264.8">3</text>
</g>
</svg>
